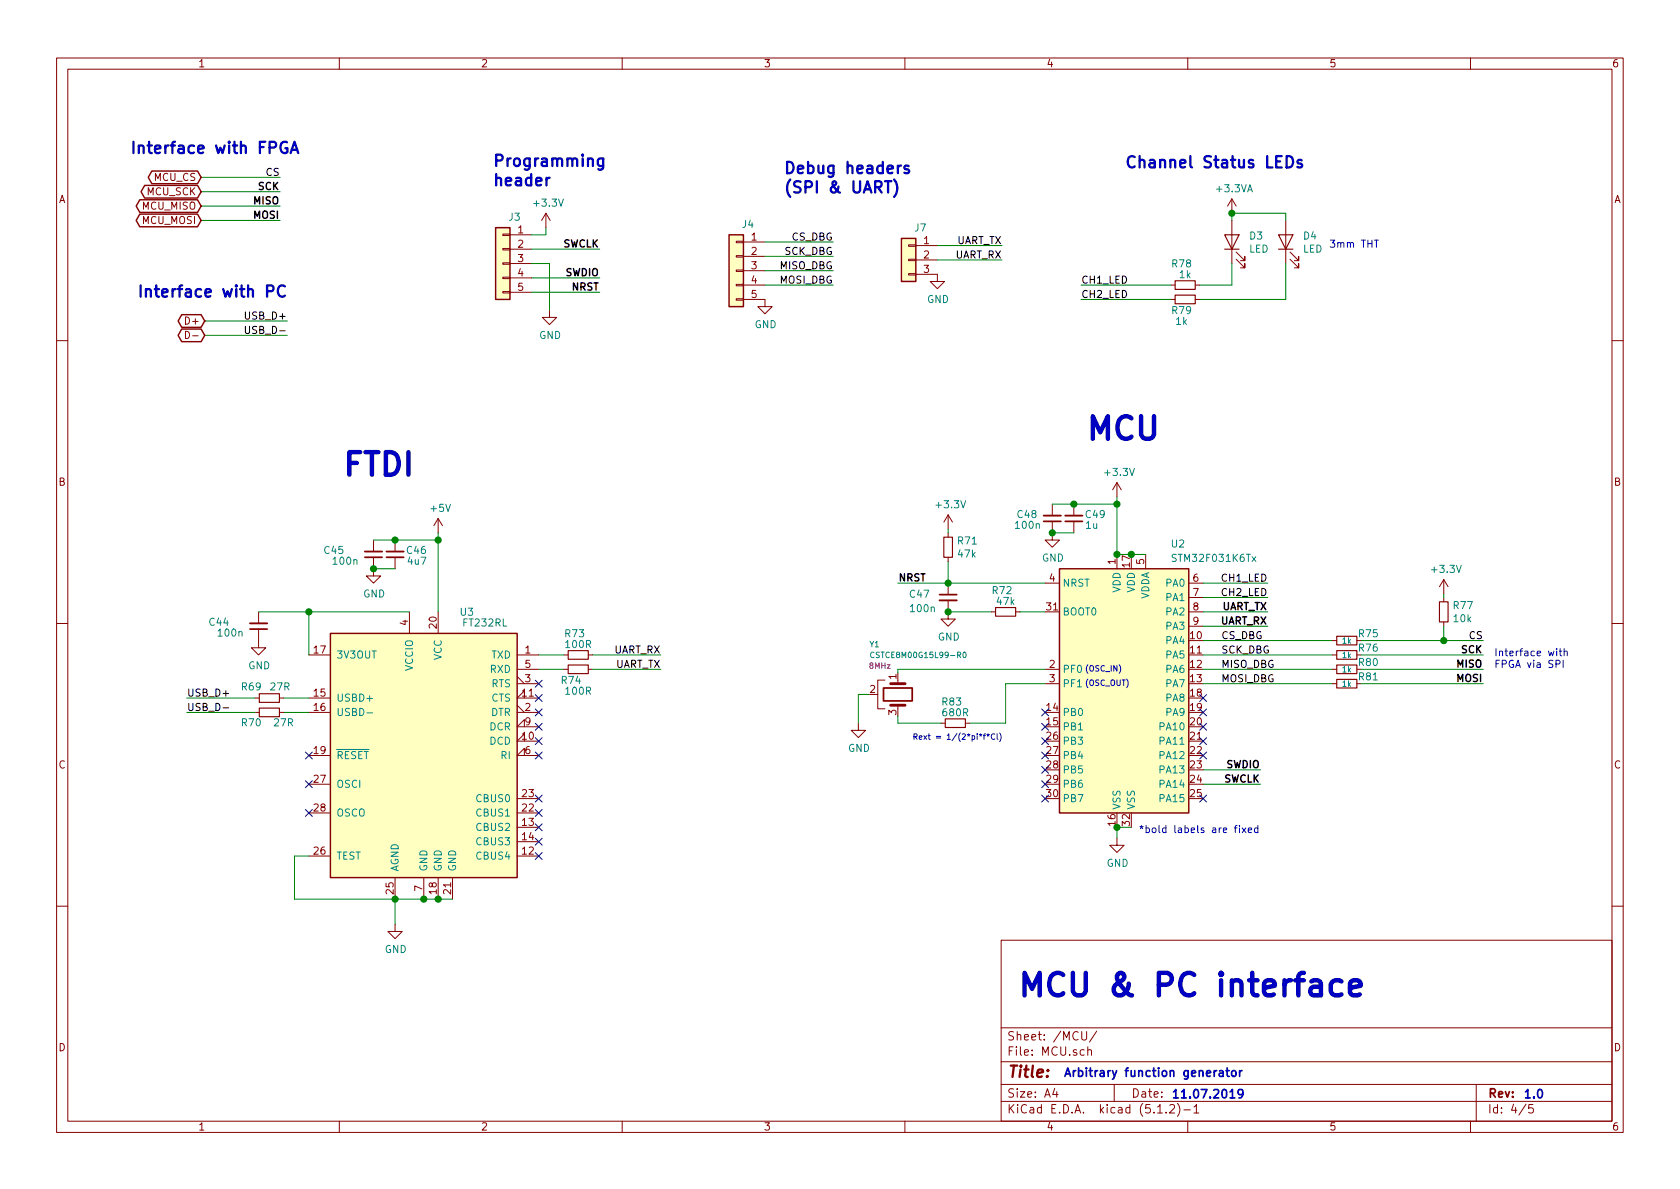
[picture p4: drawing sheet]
<svg xmlns="http://www.w3.org/2000/svg" width="297mm" height="210mm" viewBox="0 0 297 210" stroke-linecap="round" stroke-linejoin="round" font-family="sans-serif">
<g fill="none" stroke="#840000" stroke-width=".18">
<path d="M10 10.3h277v189.9h-277zM12 12.2h273v186.1h-273zM60 10.3v1.9M110 10.3v1.9M160 10.3v1.9M210 10.3v1.9M260 10.3v1.9M96.5 37.7l-.7 1.3M96.5 37.7v2.6M96.5 37.7l.8 1.3M217.8 35.2v2.5M217.8 39v7.6"/>
<path d="M217.8 35.2l-.8 1.2M217.8 35.2l.8 1.2M227.3 39v7.6M32.8 58.6a.64 .64 0 0 1 .7 .6 .64 .64 0 0 1-.7 .7zM34.1 59.4h.9M88.9 51.6h1.3v.2h-1.3zM88.9 49h1.3v.3h-1.3zM88.9 46.5h1.3v.2h-1.3zM88.9 43.9h1.3v.3h-1.3zM88.9 41.4h1.3v.3h-1.3zM90.2 41.5h3.8M90.2 44.1h3.8"/>
<path d="M90.2 46.6h3.8M90.2 49.1h3.8M90.2 51.7h3.8M97.2 54.9v1.2h1.2l-1.2 1.3-1.3-1.3h1.3M130.2 52.8h1.2v.3h-1.2zM130.2 50.3h1.2v.2h-1.2zM130.2 47.7h1.2v.3h-1.2zM130.2 45.2h1.2v.3h-1.2zM130.2 42.7h1.2v.2h-1.2zM131.4 53h3.9v1.2h1.2l-1.2 1.3-1.3-1.3h1.3M131.4 50.4h3.9M131.4 42.8h3.9"/>
<path d="M131.4 45.3h3.9M131.4 47.9h3.9M160.7 48.4h1.2v.2h-1.2zM160.7 45.8h1.2v.3h-1.2zM160.7 43.3h1.2v.3h-1.2zM161.9 48.5h3.8v1.3h1.3l-1.3 1.2-1.2-1.2h1.2M161.9 43.4h3.8M161.9 46h3.8M207 50.4h.8M207 53h.8M211.3 50.4h.8M211.3 53h.8"/>
<path d="M218.6 45.8l1.5 1.6v-.8v.8h-.8M218.6 44.6l1.5 1.5v-.8v.8h-.8M228.1 45.8l1.5 1.6v-.8v.8h-.7M228.1 44.6l1.5 1.5v-.8v.8h-.7M10 60.2h2M285 60.2h2M66 98.5v3.3h1.3l-1.3 1.3-1.2-1.3h1.2M66 95.5v2M69.8 95.5v2M69.8 98.5v2.1M77.5 91.7v2.5M77.5 91.7l-.8 1.3"/>
<path d="M77.5 91.7l.7 1.3M167.6 91.1l-.7 1.2M167.6 91.1v2.5M167.6 94.2v.8M167.6 98.5v.8M167.6 91.1l.8 1.2M186.1 92.2v3.3h1.2l-1.2 1.3-1.3-1.3h1.3M186.1 89.1v2.1M189.9 89.1v2.1M189.9 92.2v2M197.5 85.3l-.8 1.3M197.5 85.3v2.6"/>
<path d="M197.5 98v2.6M197.5 85.3l.7 1.3M202.6 98v2.6M10 110.3h2M45.7 111.2v3.3h1.3l-1.3 1.3-1.3-1.3h1.3M45.7 108.2v2M54.6 115.8h3.8M72.4 108.2v3.8M77.5 108.2v3.8M91.4 115.8h3.8M91.4 119.6l1.3 1.3M91.4 118.4h3.8"/>
<path d="M99.7 115.8h.8M99.7 118.4h.8M104 115.8h.8M104 118.4h.8M167.6 106.2v3.3h1.3l-1.3 1.2-1.2-1.2h1.2M167.6 103.1v2.1M175.3 108.2h.7M179.6 108.2h.7M184.8 118.4h2.5M184.8 103.1h2.5M210.2 108.2h2.5M210.2 103.1h2.5"/>
<path d="M210.2 105.7h2.5M210.2 110.7h2.5M235.6 115.8h.7M235.6 118.4h.7M235.6 113.3h.7M255.3 102.5v2.5M255.3 105.7v.7M255.3 110v.7M255.3 102.5l-.8 1.3M255.3 102.5l.7 1.3M285 110.3h2M45.1 123.4h.7"/>
<path d="M45.1 126h.7M49.4 123.4h.8M49.4 126h.8M54.6 123.4h3.8M54.6 126h3.8M54.6 133.6h3.8M54.6 138.7h3.8M91.4 126h3.8M91.4 124.7l1.3 1.3M91.4 120.9h3.8M92.7 131.1v-1.3l-1.3 1.3h3.8M92.7 123.4v-1.2l-1.3 1.2h3.8"/>
<path d="M92.7 133.6v-1.3l-1.3 1.3h3.8M92.7 128.5v-1.3l-1.3 1.3h3.8M151.8 127.9v1.3h1.2l-1.2 1.2-1.3-1.2h1.3M156.5 120.3h-1.3v5h1.3M158.7 120.3v.6M158.7 124.7v.6M166.4 127.9h.7M170.7 127.9h.7M184.8 120.9h2.5M235.6 120.9h.7M54.6 151.4h3.8M54.6 143.8h3.8"/>
<path d="M69.8 155.2v3.8M74.9 155.2v3.8M77.5 155.2v3.8M80 155.2v3.8M91.4 151.4h3.8M91.4 146.3h3.8M91.4 148.8h3.8M91.4 143.8h3.8M91.4 141.2h3.8M197.5 148.2v1.3h1.3l-1.3 1.2-1.3-1.2h1.3M10 160.2h2M69.8 163.4v1.3h1.3l-1.3 1.3-1.2-1.3h1.2"/>
<path d="M177 166.3h108v32h-108zM285 160.2h2M60 198.3v1.9M110 198.3v1.9M160 198.3v1.9M177 194.8h108M177 191.8h108M177 187.8h108M177 181.8h108M186.5 192.5l-.4 1h1M186.8 193v1M191.3 182.4v1.2l.3 .3h.2l.3-.3v-1.2"/>
<path d="M192.3 185.7h.1a.37 .37 0 0 1 .6 .1v.8M192.3 185.1v1.5M193.9 182.3l-1.3 2M197 191.8v3M204.7 196.8h.8M206.2 196.7v.1M206.8 195.5l.2-.2h.4l.2 .2 .1 .3-.1 .2-.8 .8h.9M208.2 195.1a1.71 1.71 0 0 1 0 2.3M209.3 196.3h1.2M210 198.3v1.9M211.1 195.8l.4-.5v1.5M211.1 196.8h.9"/>
<path d="M260 198.3v1.9M261 191.8v6.5M269.8 195.2l-1.2 2M271 195.3h-.7v.7l.2-.1 .5 .1 .1 .2-.1 .5-.2 .1-.5-.1"/>
</g>
<path d="M216.8 189.3h.5M217 188.8v1.3l.3 .2M217.5 194.2h.8M217.8 189.5l.2-.2 .4 .1 .1 .2-.1 .7h-.4l-.2-.1zM219.2 189.3v1M219.6 189.3l-.3 .1-.1 .2M219.8 193.3l-.3 .3h-.3l-.3-.3v-.4l.1-.2h.5l.2 .1a1 1 0 0 1-.4 1.4h-.3" fill="none" stroke="#0000c2" stroke-width=".3"/>
<path d="M237.2 173.6l-.4-.3h-.8l-.5 .4-.2 .4v1.2l.2 .3a1.3 1.3 0 0 0 1.7 .2M238.7 174.7l1.9-.4-.2-.7-.4-.3h-.7l-.4 .3-.2 .3v1.6l.2 .3 .4 .2h.7l.4-.2" fill="none" stroke="#0000c2" stroke-width=".79"/>
<g fill="#ffffc2" stroke="#ffffc2" stroke-width=".18">
<path d="M58.4 112h33v43.2h-33z"/>
<path d="M87.6 40.3h2.6v12.7h-2.6z"/>
<path d="M187.3 100.6h22.9v43.2h-22.9z"/>
<path d="M128.9 41.5h2.5v12.7h-2.5z"/>
<path d="M159.4 42.2h2.5v7.6h-2.5z"/>
</g>
<path d="M24.7 35.3h10.2l.7 1.1-.7 1.2h-10.2l-.6-1.2zM24.7 37.9h10.2l.7 1.1-.7 1.1h-10.2l-.6-1.1zM25.6 32.8h9.3l.7 1.1-.7 1.1h-9.3l-.7-1.1zM26.8 30.2h8.1l.7 1.2-.7 1.1h-8.1l-.6-1.1zM32.1 55.6h3.5l.6 1.2-.6 1.1h-3.5l-.6-1.1zM32.1 58.2h3.5l.6 1.1-.6 1.1h-3.5l-.6-1.1zM87.6 40.3h2.6v12.7h-2.6zM128.9 41.5h2.5v12.7h-2.5zM159.4 42.2h2.5v7.6h-2.5zM58.4 112h33v43.2h-33zM187.3 100.6h22.9v43.2h-22.9z" fill="none" stroke="#840000" stroke-width=".25"/>
<path d="M154.5 115.4a.43 .43 0 0 0-.6 .4 .43 .43 0 0 0 .6 .4M170.3 115.4l.2-.1a.53 .53 0 0 1 .3 .5 .53 .53 0 0 1-.3 .5l-.2-.4zM64.9 126.1h1" fill="none" stroke="#008484" stroke-width=".18"/>
<g fill="none" stroke="#008400" stroke-width=".18">
<path d="M35.6 33.9h13.9M35.6 36.4h13.9M35.6 39h13.9M35.6 31.4h13.9M217.8 39v-1.3h9.5v1.3M36.2 59.3h14.6M36.2 56.8h14.6M94 46.6h3.2v8.3M94 51.7h12M94 49.1h12M94 44.1h12M96.5 40.3v1.2h-2.5"/>
<path d="M135.3 50.4h12M135.3 45.3h12M135.3 47.9h12M135.3 42.8h12M165.7 46h11.5M165.7 43.4h11.5M191.1 50.4h15.9M191.1 53h15.9M217.8 46.6v3.8h-5.7M227.3 46.6v6.4h-15.2M66 95.5h11.5M77.5 94.2v14"/>
<path d="M167.6 93.6v.6M167.6 99.3v3.8M186.1 89.1h11.4M186.1 94.2h3.8M197.5 87.9v10.1h5.1M45.7 108.2h26.7M54.6 108.2v7.6M66 100.6h3.8M95.2 115.8h4.5M95.2 118.4h4.5M104.8 115.8h12M104.8 118.4h12"/>
<path d="M158.7 103.1h26.1M167.6 108.2h7.7M180.3 108.2h4.5M184.8 118.4h-26.1v.6M212.7 103.1h11.5M212.7 108.2h11.5M212.7 115.8h22.9M212.7 118.4h22.9M212.7 113.3h22.9M212.7 110.7h11.5M212.7 105.7h11.5M240.7 115.8h21.6"/>
<path d="M240.7 118.4h21.6M240.7 113.3h21.6M255.3 105v.7M255.3 110.7v2.6M33 126h12.1M33 123.4h12.1M50.2 126h4.4M50.2 123.4h4.4M153.7 122.8h-1.9v5.1M158.7 126.6v1.3h7.7M184.8 120.9h-7v7h-6.4M212.7 138.7h10.2"/>
<path d="M212.7 136.1h10.2M212.7 120.9h22.9M240.7 120.9h21.6M54.6 151.4h-2.5v7.6h27.9M69.8 159v4.4M200 146.3h-2.5v1.9"/>
</g>
<g fill="none" stroke="#840000" stroke-width=".2">
<path d="M207.8 49.7h3.5v1.5h-3.5zM207.8 52.2h3.5v1.5h-3.5zM216.5 41.5h2.6l-1.3 2.6zM216.5 44.1h2.6M226.1 41.5h2.5l-1.3 2.6zM226.1 44.1h2.5M166.9 95h1.5v3.5h-1.5zM100.5 115.1h3.5v1.5h-3.5zM100.5 117.6h3.5v1.5h-3.5zM176 107.4h3.6v1.6h-3.6zM236.3 112.5h3.6v1.5h-3.6zM236.3 115.1h3.6v1.5h-3.6z"/>
<path d="M236.3 117.6h3.6v1.5h-3.6zM254.5 106.4h1.5v3.6h-1.5zM45.8 125.2h3.6v1.5h-3.6zM45.8 122.7h3.6v1.5h-3.6zM167.1 127.1h3.6v1.5h-3.6zM236.3 120.1h3.6v1.6h-3.6z"/>
</g>
<path d="M64.5 97.5h3.1M68.3 97.5h3.1M184.5 91.2h3.1M188.3 91.2h3.1M44.2 110.2h3M166.1 106.2h3.1" fill="none" stroke="#840000" stroke-width=".33"/>
<path d="M64.5 98.5h3.1M68.3 98.5h3.1M184.5 92.2h3.1M188.3 92.2h3.1M44.2 111.2h3M166.1 105.2h3.1M156.2 121.7h5.1v2.2h-5.1z" fill="none" stroke="#840000" stroke-width=".3"/>
<g fill="#008400" stroke="#008400" stroke-width=".25">
<circle cx="167.6" cy="103.1" r=".51"/>
<circle cx="167.6" cy="108.2" r=".51"/>
<circle cx="197.5" cy="146.3" r=".51"/>
<circle cx="200" cy="98" r=".51"/>
<circle cx="197.5" cy="98" r=".51"/>
<circle cx="69.9" cy="159" r=".51"/>
<circle cx="74.9" cy="159" r=".51"/>
<circle cx="77.5" cy="159" r=".51"/>
<circle cx="77.5" cy="95.5" r=".51"/>
<circle cx="69.9" cy="95.5" r=".51"/>
<circle cx="66" cy="100.6" r=".51"/>
<circle cx="54.6" cy="108.2" r=".51"/>
<circle cx="189.9" cy="89.1" r=".51"/>
<circle cx="186.1" cy="94.2" r=".51"/>
<circle cx="197.5" cy="89.1" r=".51"/>
<circle cx="255.3" cy="113.3" r=".51"/>
<circle cx="217.8" cy="37.7" r=".51"/>
</g>
<g fill="none" stroke="#0000c2" stroke-width=".18">
<path d="M243 42.5h.7M275.1 117.4h.6l.1-.2v-.3l-.2-.1h-.5v1.2M275.2 114.7v.1M275.2 115.1v.9M275.7 115.1h.4M275.8 114.7v1.1l.3 .2M276.4 116.8v1.2M276.6 115.3l.1-.2 .3 .1 .1 .8M276.6 114.7v1.3M173.2 129.9l.2 .1 .2-.1M173.3 130.2l.1-.2 .1 .2M173.4 129.8v.2"/>
<path d="M173.9 130.1h.3M174.2 129.8l-.2 .1v.9M174.5 129.9l.2 .1 .2-.1M174.6 130.2l.1-.2 .2 .2M174.7 129.8v.2M175.9 129.8a.45 .45 0 0 0-.6 .4 .45 .45 0 0 0 .6 .5M176.3 129.8v.8l.2 .2M176.7 129.6a1.16 1.16 0 0 1 0 1.5M218.2 146.4h.5M218.7 146l-.3 .1v1.1M219.2 146v.1M219.2 146.4v.8"/>
<path d="M219.6 146.4l.7 .8M220.3 146.4l-.7 .8M220.7 146.8l.6-.1v-.2l-.4-.1-.2 .2 .1 .6h.5M222.4 146.5l-.4-.1-.2 .2 .1 .6h.5M222.4 146v1.2"/>
</g>
<g fill="none" stroke="#0000c2" stroke-width=".41">
<path d="M50.7 25.2a.82 .82 0 0 0-.9 .1 .82 .82 0 0 0-.2 .9 .75 .75 0 0 0 .4 .8 .75 .75 0 0 0 .8-.1v-.7h-.4M51.4 27.1l.7-2 .6 2M51.6 26.5h1M97.2 31.4l-.4 .1-.2 .3M106.7 28v1.6a.56 .56 0 0 1-.9 .3M106.7 28.1l-.6-.1-.4 .4v.6l.2 .3 .2 .1 .6-.1M157 32v2.1M158.1 31.7a2.37 2.37 0 0 1 0 3.1M160.7 29.4l-.5-.1-.3 .3 .1 .3 .7 .1 .1 .2-.1 .3-.2 .1-.6-.1M227.5 27.6a1.06 1.06 0 0 1 1.1 .7 1.06 1.06 0 0 1-.4 1.2l-.7 .1zM230.1 28.4l-.4-.1-.3 .2 .1 .3 .6 .2 .2 .2-.2 .3-.1 .1-.6-.1M47.2 51.5h.8a.54 .54 0 0 0 .4-.5 .54 .54 0 0 0-.4-.5h-.8v2"/>
<path d="M50.4 50.6a.82 .82 0 0 0-1 0 .82 .82 0 0 0-.3 1 .75 .75 0 0 0 .4 .8 .75 .75 0 0 0 .9-.1"/>
</g>
<g fill="none" stroke="#000084" stroke-width=".18">
<path d="M54 138.1l1.2 1.2M54 133l1.2 1.2M55.2 138.1l-1.2 1.2M55.2 133l-1.2 1.2M94.6 120.3l1.3 1.2M94.6 122.8l1.3 1.2M94.6 125.4l1.3 1.2M94.6 127.9l1.3 1.2M94.6 130.4l1.3 1.3M94.6 133l1.3 1.2M95.9 120.3l-1.3 1.2M95.9 122.8l-1.3 1.2"/>
<path d="M95.9 125.4l-1.3 1.2M95.9 127.9l-1.3 1.2M95.9 130.4l-1.3 1.3M95.9 133l-1.3 1.2M184.2 125.4l1.2 1.2M184.2 127.9l1.2 1.2M184.2 130.4l1.2 1.3M184.2 133l1.2 1.2M184.2 135.5l1.2 1.2M184.2 138.1l1.2 1.2M185.4 125.4l-1.2 1.2M185.4 127.9l-1.2 1.2"/>
<path d="M185.4 130.4l-1.2 1.3M185.4 133l-1.2 1.2M185.4 135.5l-1.2 1.2M185.4 138.1l-1.2 1.2M212.1 122.8l1.2 1.2M212.1 130.4l1.2 1.3M212.1 133l1.2 1.2M212.1 127.9l1.2 1.2M212.1 125.4l1.2 1.2M213.3 122.8l-1.2 1.2M213.3 130.4l-1.2 1.3M213.3 133l-1.2 1.2"/>
<path d="M213.3 127.9l-1.2 1.2M213.3 125.4l-1.2 1.2M54 143.1l1.2 1.3M55.2 143.1l-1.2 1.3M94.6 150.8l1.3 1.2M94.6 148.2l1.3 1.2M94.6 145.7l1.3 1.2M94.6 140.6l1.3 1.2M94.6 143.1l1.3 1.3M95.9 150.8l-1.3 1.2M95.9 148.2l-1.3 1.2M95.9 145.7l-1.3 1.2"/>
<path d="M95.9 140.6l-1.3 1.2M95.9 143.1l-1.3 1.3M184.2 140.6l1.2 1.2M185.4 140.6l-1.2 1.2M212.1 140.6l1.2 1.2M213.3 140.6l-1.2 1.2"/>
</g>
<path d="M43.4 57.7v1l.2 .3 .4-.1 .1-.2v-1M39.4 125.2h1" fill="none" stroke="#000" stroke-width=".18"/>
<path d="M157.5 120.9h2.5M157.5 124.7h2.5" fill="none" stroke="#840000" stroke-width=".51"/>
<g font-size="5.6" fill="#0000c2">
<text x="191.8" y="77.8">MCU</text>
<text x="60.3" y="84.1">FTDI</text>
<text x="179.7" y="176.2">MCU &amp; PC interface</text>
</g>
<g font-size="2.8" fill="#0000c2">
<text x="22.9" y="27.2">Interface with FPGA</text>
<text x="87" y="29.5">Programming</text>
<text x="198.8" y="29.7">Channel Status LEDs</text>
<text x="87" y="32.9">header</text>
<text x="138.4" y="30.7">Debug headers</text>
<text x="138.4" y="34.2">(SPI &amp; UART)</text>
<text x="24.1" y="52.6">Interface with PC</text>
</g>
<text font-size="2.8" fill="#840000" x="178" y="190.5">Title:</text>
<g font-size="2.1" fill="#840000">
<text x="178" y="184">Sheet: /MCU/</text>
<text x="178" y="186.7">File: MCU.sch</text>
<text x="178" y="196.9">KiCad E.D.A. kicad (5.1.2)-1</text>
<text x="178" y="194.1">Size: A4</text>
<text x="200" y="194.1">Date:</text>
<text x="263" y="194.1">Rev:</text>
<text x="263" y="196.9">Id: 4/5</text>
</g>
<g font-size="2.1" fill="#0000c2">
<text x="188" y="190.4">Arbitrary function generator</text>
<text x="207" y="194.2">11.07.2019</text>
<text x="269.2" y="194.2">1.0</text>
</g>
<g font-size="1.8" fill="#840000">
<text x="35" y="11.9">1</text>
<text x="85" y="11.9">2</text>
<text x="135" y="11.9">3</text>
<text x="185" y="11.9">4</text>
<text x="235" y="11.9">5</text>
<text x="285" y="11.9">6</text>
<text x="10.4" y="35.9">A</text>
<text x="26" y="34.5">MCU_SCK</text>
<text x="27.3" y="32">MCU_CS</text>
<text x="285.4" y="35.9">A</text>
<text x="25.2" y="37.1">MCU_MISO</text>
<text x="25.2" y="39.6">MCU_MOSI</text>
<text x="91.6" y="41.3">1</text>
<text x="91.6" y="43.8">2</text>
<text x="91.6" y="46.3">3</text>
<text x="132.9" y="42.5">1</text>
<text x="132.9" y="45.1">2</text>
<text x="132.9" y="47.6">3</text>
<text x="163.3" y="43.2">1</text>
<text x="163.3" y="45.7">2</text>
<text x="91.6" y="48.9">4</text>
<text x="91.6" y="51.4">5</text>
<text x="132.9" y="50.2">4</text>
<text x="132.9" y="52.7">5</text>
<text x="163.3" y="48.3">3</text>
<text x="33.1" y="57.4">D+</text>
<text x="10.4" y="85.9">B</text>
<text x="285.4" y="85.9">B</text>
<text x="197.2" y="99.8" transform="rotate(-90 197.2 99.8)">1</text>
<text x="199.8" y="100.3" transform="rotate(-90 199.8 100.3)">17</text>
<text x="202.3" y="99.8" transform="rotate(-90 202.3 99.8)">5</text>
<text x="185.1" y="107.9">31</text>
<text x="185.6" y="102.9">4</text>
<text x="211" y="102.9">6</text>
<text x="211" y="105.4">7</text>
<text x="211" y="107.9">8</text>
<text x="72.1" y="110.6" transform="rotate(-90 72.1 110.6)">4</text>
<text x="77.2" y="111.1" transform="rotate(-90 77.2 111.1)">20</text>
<text x="210.5" y="113">10</text>
<text x="211" y="110.5">9</text>
<text x="55.5" y="115.6">17</text>
<text x="92.9" y="115.6">1</text>
<text x="92.9" y="118.1">5</text>
<text x="185.6" y="118.1">2</text>
<text x="210.5" y="115.6">11</text>
<text x="210.5" y="118.1">12</text>
<text x="55.5" y="123.2">15</text>
<text x="55.5" y="125.7">16</text>
<text x="92.4" y="123.2">11</text>
<text x="92.9" y="125.7">2</text>
<text x="92.9" y="120.6">3</text>
<text x="153.8" y="122.5">2</text>
<text x="158.5" y="120.1" transform="rotate(-90 158.5 120.1)">1</text>
<text x="185.1" y="125.7">14</text>
<text x="185.6" y="120.6">3</text>
<text x="210.5" y="120.6">13</text>
<text x="210.5" y="123.2">18</text>
<text x="210.5" y="125.7">19</text>
<text x="92.4" y="130.8">10</text>
<text x="92.9" y="128.3">9</text>
<text x="158.5" y="126.5" transform="rotate(-90 158.5 126.5)">3</text>
<text x="185.1" y="128.3">15</text>
<text x="185.1" y="130.8">26</text>
<text x="210.5" y="128.3">20</text>
<text x="210.5" y="130.8">21</text>
<text x="10.4" y="135.9">C</text>
<text x="55.5" y="133.3">19</text>
<text x="92.9" y="133.3">6</text>
<text x="185.1" y="133.3">27</text>
<text x="185.1" y="135.9">28</text>
<text x="210.5" y="133.3">22</text>
<text x="210.5" y="135.9">23</text>
<text x="285.4" y="135.9">C</text>
<text x="55.5" y="138.4">27</text>
<text x="55.5" y="143.5">28</text>
<text x="92.4" y="143.5">22</text>
<text x="92.4" y="141">23</text>
<text x="185.1" y="138.4">29</text>
<text x="185.1" y="141">30</text>
<text x="210.5" y="138.4">24</text>
<text x="210.5" y="141">25</text>
<text x="92.4" y="146">13</text>
<text x="92.4" y="148.6">14</text>
<text x="197.2" y="146" transform="rotate(-90 197.2 146)">16</text>
<text x="199.8" y="146" transform="rotate(-90 199.8 146)">32</text>
<text x="55.5" y="151.1">26</text>
<text x="92.4" y="151.1">12</text>
<text x="69.6" y="158.1" transform="rotate(-90 69.6 158.1)">25</text>
<text x="74.7" y="157.6" transform="rotate(-90 74.7 157.6)">7</text>
<text x="77.2" y="158.1" transform="rotate(-90 77.2 158.1)">18</text>
<text x="79.8" y="158.1" transform="rotate(-90 79.8 158.1)">21</text>
<text x="10.4" y="185.9">D</text>
<text x="285.4" y="185.9">D</text>
<text x="35" y="199.9">1</text>
<text x="85" y="199.9">2</text>
<text x="135" y="199.9">3</text>
<text x="185" y="199.9">4</text>
<text x="235" y="199.9">5</text>
<text x="285" y="199.9">6</text>
</g>
<g font-size="1.8">
<text x="45.8" y="33.6">SCK</text>
<text x="47.1" y="31.1">CS</text>
<text x="45" y="36.1">MISO</text>
<text x="45" y="38.7">MOSI</text>
<text x="99.6" y="43.8">SWCLK</text>
<text x="137.9" y="47.6">MISO_DBG</text>
<text x="138.7" y="45.1">SCK_DBG</text>
<text x="140" y="42.5">CS_DBG</text>
<text x="168.8" y="45.7">UART_RX</text>
<text x="169" y="43.2">UART_TX</text>
<text x="100.1" y="48.8">SWDIO</text>
<text x="101.2" y="51.4">NRST</text>
<text x="137.9" y="50.2">MOSI_DBG</text>
<text x="191.1" y="50.2">CH1_LED</text>
<text x="191.1" y="52.7">CH2_LED</text>
<text x="43.8" y="56.5">USB_D+</text>
<text x="44.2" y="59">USB_D-</text>
<text x="158.7" y="102.8">NRST</text>
<text x="216" y="107.9">UART_TX</text>
<text x="216.1" y="102.9">CH1_LED</text>
<text x="216.1" y="105.4">CH2_LED</text>
<text x="215.8" y="110.4">UART_RX</text>
<text x="215.9" y="113">CS_DBG</text>
<text x="259.8" y="113">CS</text>
<text x="108.5" y="115.6">UART_RX</text>
<text x="108.7" y="118.1">UART_TX</text>
<text x="215.9" y="115.6">SCK_DBG</text>
<text x="215.9" y="118.1">MISO_DBG</text>
<text x="257.7" y="118.1">MISO</text>
<text x="258.5" y="115.5">SCK</text>
<text x="33" y="125.7">USB_D-</text>
<text x="33" y="123.2">USB_D+</text>
<text x="215.9" y="120.6">MOSI_DBG</text>
<text x="257.7" y="120.6">MOSI</text>
<text x="216.9" y="135.8">SWDIO</text>
<text x="216.4" y="138.4">SWCLK</text>
</g>
<g font-size="1.8" fill="#008484">
<text x="215.2" y="34">+3.3VA</text>
<text x="90" y="39">J3</text>
<text x="94.6" y="36.5">+3.3V</text>
<text x="131.3" y="40.3">J4</text>
<text x="161.8" y="40.9">J7</text>
<text x="207.3" y="47.3">R78</text>
<text x="220.8" y="44.7">LED</text>
<text x="221" y="42.4">D3</text>
<text x="230.4" y="44.7">LED</text>
<text x="230.5" y="42.4">D4</text>
<text x="163.9" y="53.6">GND</text>
<text x="208.6" y="49.2">1k</text>
<text x="95.3" y="59.9">GND</text>
<text x="133.4" y="58">GND</text>
<text x="207.3" y="55.5">R79</text>
<text x="207.9" y="57.4">1k</text>
<text x="165.7" y="89.9">+3.3V</text>
<text x="195.5" y="84.2">+3.3V</text>
<text x="76.3" y="90.5">+5V</text>
<text x="179.7" y="93.5">100n</text>
<text x="180" y="91.6">C48</text>
<text x="192" y="91.6">C49</text>
<text x="192" y="93.5">1u</text>
<text x="57.4" y="98">C45</text>
<text x="59" y="99.9">100n</text>
<text x="72" y="98">C46</text>
<text x="72.2" y="99.9">4u7</text>
<text x="169.4" y="96.3">R71</text>
<text x="169.5" y="98.6">47k</text>
<text x="184.2" y="99.3">GND</text>
<text x="207.2" y="96.8">U2</text>
<text x="207.6" y="99.4">STM32F031K6Tx</text>
<text x="253.3" y="101.3">+3.3V</text>
<text x="64.2" y="105.7">GND</text>
<text x="160.9" y="105.7">C47</text>
<text x="175.5" y="105.1">R72</text>
<text x="176.3" y="107">47k</text>
<text x="187.8" y="103.8">NRST</text>
<text x="198.1" y="104.8" transform="rotate(-90 198.1 104.8)">VDD</text>
<text x="200.7" y="104.8" transform="rotate(-90 200.7 104.8)">VDD</text>
<text x="203.2" y="106.1" transform="rotate(-90 203.2 106.1)">VDDA</text>
<text x="206.2" y="103.8">PA0</text>
<text x="206.2" y="106.3">PA1</text>
<text x="257" y="107.7">R77</text>
<text x="37.1" y="110.7">C44</text>
<text x="38.7" y="112.6">100n</text>
<text x="81.4" y="108.9">U3</text>
<text x="82" y="110.8">FT232RL</text>
<text x="100" y="112.7">R73</text>
<text x="161.1" y="108.2">100n</text>
<text x="165.8" y="113.3">GND</text>
<text x="187.8" y="108.8">BOOT0</text>
<text x="206.2" y="108.8">PA2</text>
<text x="206.2" y="111.4">PA3</text>
<text x="206.2" y="113.9">PA4</text>
<text x="240.3" y="112.7">R75</text>
<text x="257.1" y="110">10k</text>
<text x="43.9" y="118.4">GND</text>
<text x="59.4" y="116.5">3V3OUT</text>
<text x="73" y="118.6" transform="rotate(-90 73 118.6)">VCCIO</text>
<text x="78.1" y="116.8" transform="rotate(-90 78.1 116.8)">VCC</text>
<text x="86.7" y="119">RXD</text>
<text x="86.9" y="116.5">TXD</text>
<text x="100.1" y="114.6">100R</text>
<text x="187.8" y="119">PF0</text>
<text x="206.2" y="116.5">PA5</text>
<text x="206.2" y="119">PA6</text>
<text x="240.3" y="115.2">R76</text>
<text x="240.3" y="117.8">R80</text>
<text x="42.8" y="122.1">R69</text>
<text x="47.9" y="122.1">27R</text>
<text x="59.4" y="124.1">USBD+</text>
<text x="86.9" y="124.1">CTS</text>
<text x="86.9" y="121.5">RTS</text>
<text x="99.3" y="120.9">R74</text>
<text x="100.1" y="122.9">100R</text>
<text x="166.6" y="124.8">R83</text>
<text x="187.8" y="121.5">PF1</text>
<text x="206.2" y="121.5">PA7</text>
<text x="206.2" y="124.1">PA8</text>
<text x="240.3" y="120.3">R81</text>
<text x="42.8" y="128.4">R70</text>
<text x="48.5" y="128.4">27R</text>
<text x="59.4" y="126.6">USBD-</text>
<text x="86.6" y="131.7">DCD</text>
<text x="86.6" y="129.2">DCR</text>
<text x="86.8" y="126.6">DTR</text>
<text x="166.8" y="126.7">680R</text>
<text x="187.8" y="126.6">PB0</text>
<text x="187.8" y="129.2">PB1</text>
<text x="187.8" y="131.7">PB3</text>
<text x="205.3" y="129.2">PA10</text>
<text x="205.3" y="131.7">PA11</text>
<text x="206.2" y="126.6">PA9</text>
<text x="59.4" y="134.2">RESET</text>
<text x="88.6" y="134.2">RI</text>
<text x="149.9" y="133">GND</text>
<text x="187.8" y="134.2">PB4</text>
<text x="187.8" y="136.8">PB5</text>
<text x="205.3" y="134.2">PA12</text>
<text x="205.3" y="136.8">PA13</text>
<text x="59.4" y="139.3">OSCI</text>
<text x="84.4" y="141.9">CBUS0</text>
<text x="187.8" y="139.3">PB6</text>
<text x="187.8" y="141.9">PB7</text>
<text x="198.1" y="143.3" transform="rotate(-90 198.1 143.3)">VSS</text>
<text x="200.7" y="143.3" transform="rotate(-90 200.7 143.3)">VSS</text>
<text x="205.3" y="139.3">PA14</text>
<text x="205.3" y="141.9">PA15</text>
<text x="59.4" y="144.4">OSCO</text>
<text x="84.4" y="146.9">CBUS2</text>
<text x="84.4" y="149.5">CBUS3</text>
<text x="84.4" y="144.4">CBUS1</text>
<text x="59.4" y="152">TEST</text>
<text x="70.5" y="154.2" transform="rotate(-90 70.5 154.2)">AGND</text>
<text x="75.6" y="154.2" transform="rotate(-90 75.6 154.2)">GND</text>
<text x="78.1" y="154.2" transform="rotate(-90 78.1 154.2)">GND</text>
<text x="80.6" y="154.2" transform="rotate(-90 80.6 154.2)">GND</text>
<text x="84.4" y="152">CBUS4</text>
<text x="195.7" y="153.3">GND</text>
<text x="68" y="168.5">GND</text>
</g>
<g font-size="1.8" fill="#0000c2">
<text x="234.9" y="43.8">3mm THT</text>
<text x="264.2" y="116">Interface with</text>
<text x="264.2" y="118.1">FPGA via SPI</text>
<text x="201.3" y="147.3">*bold labels are fixed</text>
</g>
<g font-size="1.4" fill="#008484">
<text x="237.4" y="113.8">1k</text>
<text x="153.8" y="114.4">Y1</text>
<text x="154.7" y="116.4">CSTCE8M00G15L99-R0</text>
<text x="237.4" y="116.4">1k</text>
<text x="237.4" y="118.9">1k</text>
<text x="237.4" y="121.4">1k</text>
</g>
<text font-size="1.4" fill="#840084" x="153.8" y="118.3">8MHz</text>
<g font-size="1.4" fill="#0000c2">
<text x="191.8" y="118.7">(OSC_IN)</text>
<text x="191.8" y="121.3">(OSC_OUT)</text>
<text x="161.3" y="130.8">Rext = 1/(2*pi*f*Cl)</text>
</g>
</svg>
